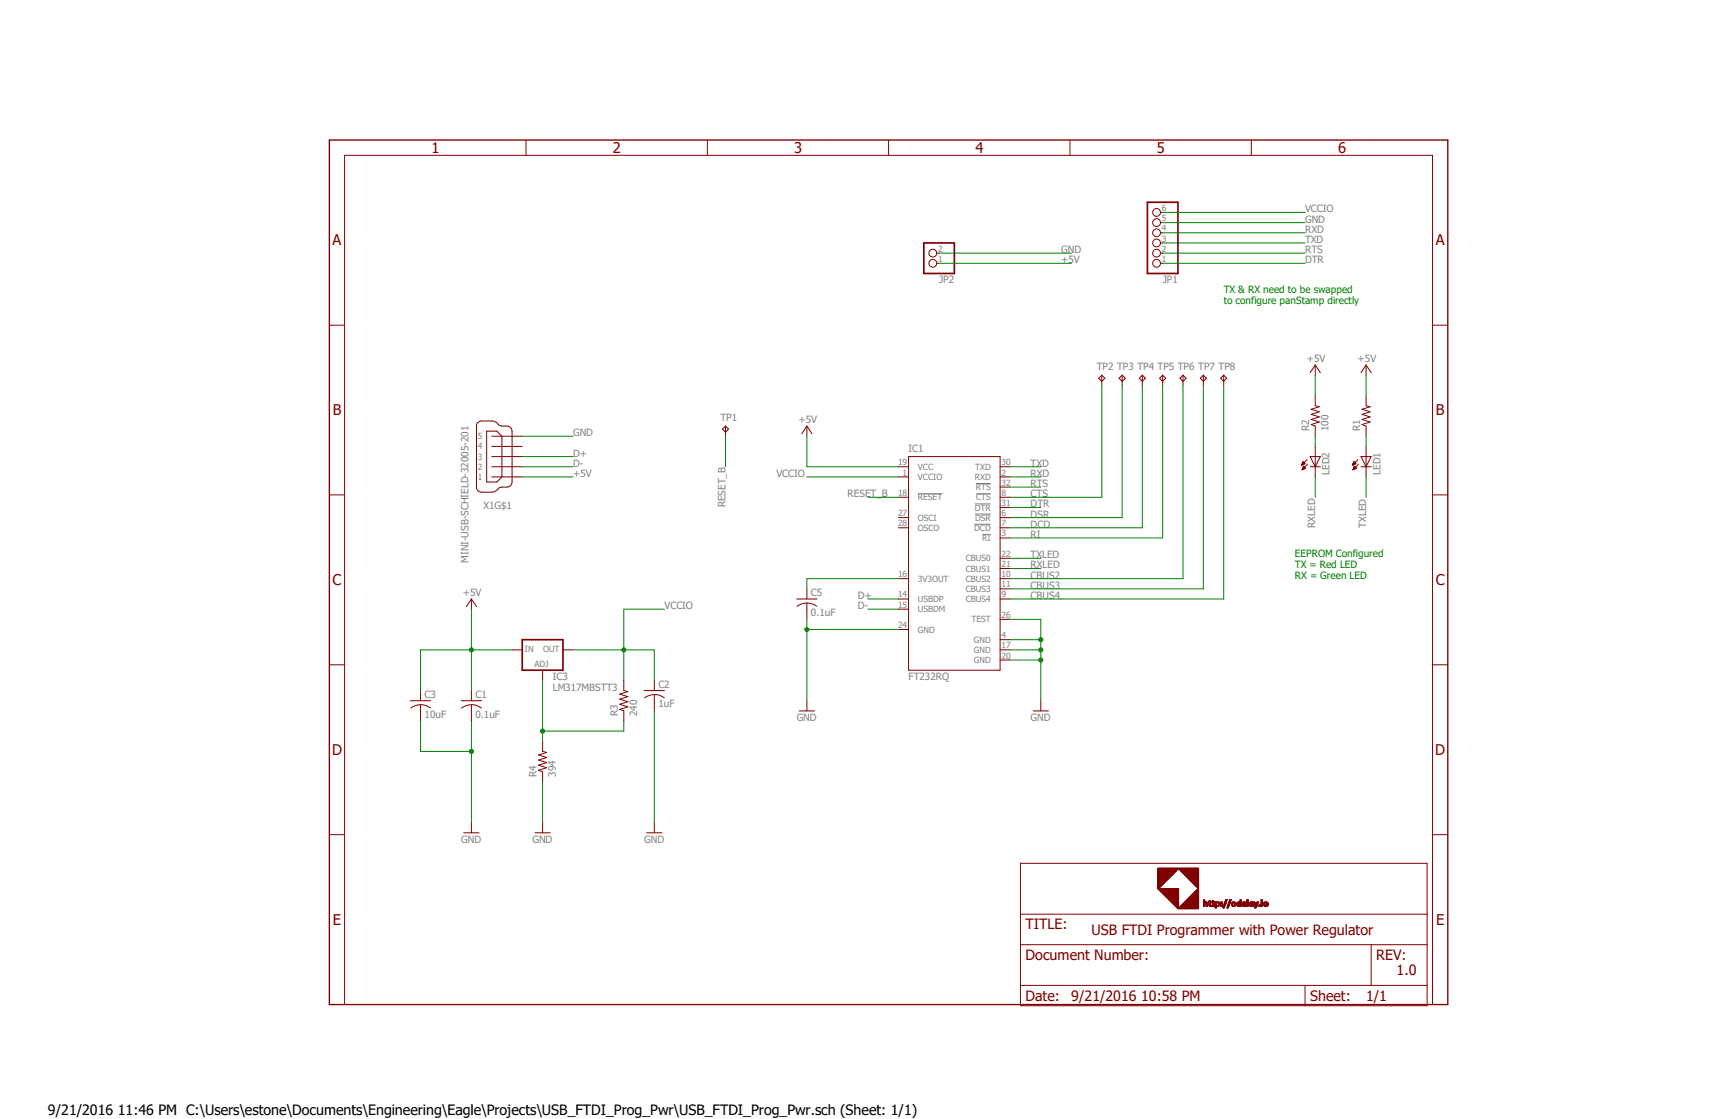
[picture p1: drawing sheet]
<svg xmlns="http://www.w3.org/2000/svg" width="432mm" height="279mm" viewBox="0 0 432 279" stroke-linecap="round" stroke-linejoin="round" font-family="sans-serif">
<path d="M229.2 123.3h6.1M243.3 130.9h4.1M243.5 125.8h3.9M243.5 128.4h3.9M243.7 120.7h3.7M243.8 123.3h3.6M245.3 133.4h2.1" fill="none" stroke="#808080" stroke-width=".25"/>
<g fill="none" stroke="#800000" stroke-width=".25">
<path d="M131.4 35v3.8M176.7 35v3.8M221.9 35v3.8M267.2 35v3.8M312.5 35v3.8M289.8 58.1h.6M289.8 55.6h.6M289.8 53h.6M234 65.7h.5M234 63.2h.5M289.8 65.7h.6M289.8 63.2h.6"/>
<path d="M289.8 60.7h.6M82.3 81.2h3.8M274.4 94.4l.8-.7 .7 .7-.7 .8zM275.2 93.7v2.5M279.5 94.4l.7-.7 .8 .7-.8 .8zM280.2 93.7v2.5M285.3 93.7l.7 .7-.7 .8-.8-.8zM285.3 93.7v2.5M290.4 93.7l.7 .7-.7 .8-.8-.8zM290.4 93.7v2.5M294.7 94.4l.7-.7 .8 .7-.8 .8zM295.4 93.7v2.5"/>
<path d="M300.5 93.7l.8 .7-.8 .8-.7-.8zM300.5 93.7v2.5M305.6 93.7l.8 .7-.8 .8-.8-.8zM305.6 93.7v2.5M328.5 98.8v2.5l1 .3-2.1 .6 2.1 .6-2.1 .7 2.1 .6-2.1 .6 2.1 .7-2.1 .6 1.1 .4v2.5M328.5 91.1v2.6M328.5 91.1l1.2 1.9M328.5 91.1l-1.3 1.9M341.2 98.8v2.5l1 .3-2.1 .6 2.1 .6-2.1 .7 2.1 .6-2.1 .6 2.1 .7-2.1 .6 1.1 .4v2.5M341.2 91.1v2.6M341.2 91.1l1.2 1.9M341.2 91.1l-1.3 1.9"/>
<path d="M357.8 81.2h3.8M119.2 105.6l.6-.4 3-.1a2.27 2.27 0 0 1 1.8 1l.4 .2a3.2 3.2 0 0 1 2.6 .6l.3 .8v12.7a1.27 1.27 0 0 1-1.3 1.2h-1.3a1.47 1.47 0 0 0-1.3 .8l-.8 .5h-2.9a1.27 1.27 0 0 1-1.3-1.3v-15.2zM121.5 107.7h2.6l1.2 1.2v10.2l-1.2 1.3h-2.6zM122.8 114h7.6M122.8 116.5h7.6M122.8 119.1h7.6M122.8 111.5h7.6M122.8 108.9h7.6M181.2 106.4l.7 .7-.7 .8-.8-.8zM181.2 106.4v2.5M201.5 106.4v2.5M201.5 106.4l1.3 1.9"/>
<path d="M201.5 106.4l-1.3 1.9M224.4 116.5h2.5M224.4 119.1h2.5M226.9 114h22.9v53.3h-22.9zM249.8 116.5h2.5M249.8 119.1h2.5M325 116.2h.1M325.1 116.1h.2M325.1 116h.4M325.2 115.9h.5M325.2 115.8h.7M325.2 117.2h.2"/>
<path d="M325.2 115.7h.6M325.2 117.1h.4M325.3 115.6h.5M325.3 117.1h.5M325.3 115.5h.4M325.3 115.4h.3M325.3 117h.7M325.4 115.4h.1M325.4 116.8h.6M325.4 116.8h.5M325.4 116.7h.4M325.5 116.6h.2"/>
<path d="M325.5 116.5h.1M325.5 116.4h.1M325.5 116.4l-.3 .9M325.5 116.4l.6 .5M325.9 115.8l-.5-.5-.4 .9M325.9 115.8l-.9 .4M326.1 116.9l-.9 .4M326.4 114.8l-1.4 1.4M326.6 115.9l-1.4 1.4M327.2 114h2.5l-1.2 2.5zM327.2 116.5h2.5M328.5 111.5v7.6"/>
<path d="M337.7 116.2h.1M337.8 116.1h.2M337.8 116h.4M337.9 115.9h.5M337.9 115.8h.7M337.9 117.2h.2M337.9 115.7h.6M337.9 117.1h.4M338 115.6h.5M338 115.5h.4M338 117.1h.5M338 115.4h.3"/>
<path d="M338 117h.7M338.1 115.4h.1M338.1 116.8h.6M338.1 116.8h.5M338.1 115.3l.5 .5-.9 .4zM338.1 116.7h.4M338.2 116.6h.2M338.2 116.5h.1M338.2 116.4l-.3 .9M338.2 116.4l.6 .5-.9 .4M338.2 116.4h.1M339.1 114.8l-1.4 1.4"/>
<path d="M339.3 115.9l-1.4 1.4M339.9 114h2.5l-1.2 2.5zM339.9 116.5h2.5M341.2 111.5v7.6M82.3 123.6h3.8M224.4 131.8h2.5M224.4 129.2h2.5M224.4 124.2h2.5M249.8 131.8h2.5M249.8 129.2h2.5M249.8 121.6h2.5M249.8 124.2h2.5"/>
<path d="M249.8 126.7h2.5M249.8 134.3h2.5M249.8 139.4h2.5M357.8 123.6h3.8M117.7 149.6v2.5M117.7 149.6l1.3 1.9M117.7 149.6l-1.2 1.9M199 149.6h5M199.1 151.4a4.1 4.1 0 0 1 2.4-.8v4M201.5 150.5l1.3 .3 1.2 .6M201.5 147v2.6M224.4 144.5h2.5"/>
<path d="M224.4 149.6h2.5M224.4 152.1h2.5M224.4 157.2h2.5M249.8 144.5h2.5M249.8 149.6h2.5M249.8 159.7h2.5M249.8 141.9h2.5M249.8 147h2.5M249.8 154.6h2.5M82.3 166h3.8M102.5 175h5.1M102.6 176.8a4.1 4.1 0 0 1 2.4-.8v4"/>
<path d="M105 175.9a4 4 0 0 1 2.5 .9M105 172.4v2.6M115.2 175h5.1M115.2 176.8a4.4 4.4 0 0 1 2.5-.8v4M117.7 175.9a4 4 0 0 1 2.5 .9M117.7 172.4v2.6M127.9 162.3h2.5M135.5 167.3v2.6M140.6 162.3h2.5M155.8 169.9v2.5l1 .3-2 .6 2 .6-2 .7 2 .6-2 .7 2 .6-2 .6 1 .4v2.5M160.9 172.4h5M161 174.2a4.4 4.4 0 0 1 2.4-.8v4.1"/>
<path d="M163.4 173.4a4 4 0 0 1 2.5 .8M163.4 169.9v2.5M199.6 177.5h3.8M201.5 175v2.5M249.8 162.3h2.5M249.8 164.8h2.5M258 177.5h3.8M259.9 175v2.5M357.8 166h3.8M135.5 185.1v2.5l1 .3-2 .6 2 .6-2 .7 2 .6-2 .7 2 .6-2 .6 1 .4v2.5M82.3 208.4h3.8M115.8 207.9h3.8"/>
<path d="M117.7 205.4v2.5M133.6 207.9h3.8M135.5 205.4v2.5M161.5 207.9h3.8M163.4 205.4v2.5M254.8 215.6h101.6v35.5h-101.6zM357.8 208.4h3.8M254.8 235.9h101.6M254.8 228.3h101.6M342.4 235.9v10.1M86.1 250.8v-212h271.7v212M254.8 246h101.6"/>
<path d="M325.9 246v5.1"/>
<circle cx="288.8" cy="58.1" r=".98"/>
<circle cx="288.8" cy="55.6" r=".98"/>
<circle cx="288.8" cy="53" r=".98"/>
<circle cx="233" cy="65.7" r=".98"/>
<circle cx="233" cy="63.2" r=".98"/>
<circle cx="288.8" cy="65.7" r=".98"/>
<circle cx="288.8" cy="63.2" r=".98"/>
<circle cx="288.8" cy="60.7" r=".98"/>
</g>
<path d="M286.6 50.5h7.6v17.8h-7.6zM230.7 60.7h7.6v7.6h-7.6zM130.4 159.7h10.2v7.6h-10.2z" fill="none" stroke="#800000" stroke-width=".42"/>
<path d="M82.3 35h279.3v215.8h-279.3z" fill="none" stroke="#800000" stroke-width=".34"/>
<path d="M130.4 108.9h12.7M341.2 108.9v2.6M105 180v7.6h12.7M117.7 180v25.4M135.5 195.2v10.2" fill="none" stroke="#008000" stroke-width=".25"/>
<circle cx="117.7" cy="187.6" r=".51" fill="#008000"/>
<g fill="none" stroke="#008000" stroke-width=".25">
<path d="M201.5 154.6v20.4M201.5 157.2h22.9M163.4 177.5v27.9"/>
<circle cx="117.7" cy="187.6" r=".51"/>
</g>
<circle cx="201.5" cy="157.2" r=".51" fill="#008000"/>
<g fill="none" stroke="#008000" stroke-width=".25">
<path d="M252.3 154.6h7.6v20.4M252.3 159.7h7.6"/>
<circle cx="201.5" cy="157.2" r=".51"/>
</g>
<circle cx="259.9" cy="159.7" r=".51" fill="#008000"/>
<g fill="none" stroke="#008000" stroke-width=".25">
<path d="M252.3 162.3h7.6"/>
<circle cx="259.9" cy="159.7" r=".51"/>
</g>
<circle cx="259.9" cy="162.3" r=".51" fill="#008000"/>
<g fill="none" stroke="#008000" stroke-width=".25">
<path d="M252.3 164.8h7.6"/>
<circle cx="259.9" cy="162.3" r=".51"/>
</g>
<circle cx="259.9" cy="164.8" r=".51" fill="#008000"/>
<g fill="none" stroke="#008000" stroke-width=".25">
<path d="M290.4 55.6h35.5M234.5 63.2h33M130.4 114h12.7M130.4 116.5h12.7M130.4 119.1h12.7M216.7 149.6h7.7M216.7 152.1h7.7M127.9 162.3h-10.2v10.1"/>
<circle cx="259.9" cy="164.8" r=".51"/>
</g>
<circle cx="117.7" cy="162.3" r=".51" fill="#008000"/>
<g fill="none" stroke="#008000" stroke-width=".25">
<path d="M234.5 65.7h33M328.5 93.7v5.1M341.2 93.7v5.1M201.5 108.9v7.6h22.9M117.7 152.1v10.2h-12.7v10.1M135.5 169.9v15.2M155.8 180v2.5h-20.3"/>
<circle cx="117.7" cy="162.3" r=".51"/>
</g>
<circle cx="135.5" cy="182.5" r=".51" fill="#008000"/>
<g fill="none" stroke="#008000" stroke-width=".25">
<path d="M155.8 152.1v17.8M143.1 162.3h12.7"/>
<circle cx="135.5" cy="182.5" r=".51"/>
</g>
<circle cx="155.8" cy="162.3" r=".51" fill="#008000"/>
<g fill="none" stroke="#008000" stroke-width=".25">
<path d="M290.4 53h35.5M290.4 58.1h35.5M290.4 60.7h35.5M290.4 63.2h35.5M290.4 65.7h35.5M275.2 96.2v28h-22.9M280.2 96.2v33h-27.9M285.3 96.2v35.6h-33M290.4 96.2v38.1h-38.1M295.4 96.2v48.3h-43.1M300.5 96.2v50.8h-48.2M305.6 96.2v53.4h-53.3"/>
<path d="M181.2 108.9v7.6M201.5 119.1h22.9M252.3 119.1h7.6M252.3 116.5h7.6M328.5 108.9v2.6M328.5 119.1v5.1M341.2 119.1v5.1M216.7 124.2h7.7M252.3 121.6h7.6M252.3 126.7h7.6M252.3 139.4h7.6M155.8 152.1h10.1"/>
<path d="M224.4 144.5h-22.9v2.5M252.3 141.9h7.6M155.8 162.3h7.6v7.6"/>
<circle cx="155.8" cy="162.3" r=".51"/>
</g>
<g fill="none" stroke="#800000" stroke-width=".25">
<path d="M289.2 220h2M289.2 219.8h2.1M289.2 219.8h2.2M289.2 219.7h2.3M289.2 219.6h2.3M289.2 219.6h2.4M289.2 219.5h2.5M289.2 219.3h2.6M289.2 219.2h2.7M289.2 219.2h2.8M289.2 219.1h2.8M289.2 219.1h2.9"/>
<path d="M289.2 219h2.9M289.2 218.9h3M289.2 218.9h3.1M289.2 218.8h3.1M289.2 218.8h3.2M289.2 218.7h3.3M289.2 218.5h3.5M289.2 218.4h3.5M289.2 218.4h3.6M289.2 218.3h3.6M289.2 218.3h3.7M289.2 218.2h3.8"/>
<path d="M289.2 218.1h3.8M289.2 218h4M289.2 217.9h4M289.2 217.9h4.1M289.2 217.8h4.1M289.2 217.8h4.3M289.2 217.7h4.3M289.2 217.6h4.3M289.2 217.5h4.5M289.2 217.5h4.6M289.2 217.4h4.6M289.2 217.3h4.6"/>
<path d="M289.2 217.2h4.8M289.2 217.1h4.8M289.2 217h5M289.2 217h5.1M289.2 216.9h10.1M289.2 216.8h10.1M291.3 219.9h-2.1M291.7 219.5h-2.5M291.8 219.4h-2.6M292.7 218.6h-3.5M293.2 218.1h-4M293.5 217.6l-4.3 .1"/>
<path d="M294 217.3h-4.8M294 217.1l-4.8 .1M294.3 217h5M294.5 217h4.8M294.6 217.1h4.7M294.7 217.3h4.6M294.7 217.2h4.6M294.8 217.4h4.5M294.8 217.3h4.5M294.9 217.5h4.4M295 217.5h4.3M295.1 217.6h4.2"/>
<path d="M295.2 217.8h4.1M295.2 217.7h4.1M295.3 217.9h4M295.3 217.8h4M295.4 217.9h3.9M295.5 218.1h3.8M295.5 218h3.8M295.6 218.2h3.7M295.6 218.1h3.7M295.7 218.3h3.6M295.8 218.4h3.5M295.8 218.3h3.5"/>
<path d="M295.9 218.4h3.4M296 218.6h3.3M296 218.5h3.3M296.1 218.7h3.2M296.2 218.8h3.1M296.3 218.9h3M296.3 218.8h3M296.4 218.9h2.9M296.5 219.1h2.8M296.5 219h2.8M296.6 219.2h2.7M296.6 219.1h2.7"/>
<path d="M296.7 219.2h2.6M296.8 219.4h2.5M296.8 219.3h2.5M296.9 219.5h2.4M297 219.6h2.3M297.1 219.7h2.2M297.1 219.6h2.2M297.2 219.8h2.1M297.3 219.9h2M297.3 219.8h2M297.4 220h1.9M289.2 222h5.1"/>
<path d="M289.2 221.9h5.1M289.2 221.8h.2M289.2 221.7h.3M289.2 221.6h.4M289.2 221.5h.5M289.2 221.4h.6M289.2 221.3h.7M289.2 221.1h.8M289.2 221.1h.9M289.2 221h1M289.2 220.9h1.1M289.2 220.8h1.2"/>
<path d="M289.2 220.6h1.3M289.2 220.6h1.4M289.2 220.5h1.5M289.2 220.4h1.6M289.2 220.3h1.7M289.2 220.2h1.8M289.2 220.1h1.8M289.2 220.1h1.9M289.3 222h5M289.4 222.1h4.9M289.5 222.2h4.8M289.6 222.3h4.7"/>
<path d="M289.6 221.6l-.4 .1M289.7 222.4h4.6M289.8 222.5h4.5M289.9 222.6h4.4M289.9 221.3l-.7 .1M290 222.8h4.3M290 222.7h4.3M290 221.2h-.8M290.1 222.8h4.2M290.2 222.9h4.1M290.3 223.1h4M290.3 223h4"/>
<path d="M290.4 223.1h3.9M290.4 220.8l-1.2 .1M290.5 223.3h3.8M290.5 223.2h3.8M290.5 220.7h-1.3M290.6 223.3h3.7M290.7 223.4h3.6M290.8 223.6h3.5M290.8 223.5h3.5M290.9 223.6h3.4M290.9 220.3h-1.7M291 223.8h3.3"/>
<path d="M291 223.7h3.3M291.1 223.8h3.2M291.2 223.9h3.1M291.2 220h-2M291.3 224.1h3M291.3 224h3M291.4 224.1h2.9M291.5 224.2h2.8M291.6 224.4h2.7M291.6 224.3h2.7M291.7 224.5h2.6M291.8 224.6h2.5"/>
<path d="M291.8 224.5h2.5M291.9 224.6h2.4M292 224.7h2.3M292.1 224.9h2.2M292.1 224.8h2.2M292.2 225h2.1M292.3 225.1h2M292.3 225h2M292.4 225.1h1.9M292.5 225.3h1.8M292.5 225.2h1.8M292.7 225.4h1.6"/>
<path d="M292.8 225.6h1.5M292.8 225.5h1.5M292.9 225.7h1.4M292.9 225.6h1.4M293 225.8h1.3M293.2 225.9h1.1M293.3 226.1h1M293.3 226h1M293.5 226.2h.8M293.5 226.1h.8M293.5 226.3h.8M293.7 226.4h.6"/>
<path d="M293.8 226.5h.5M293.8 226.4h.5M293.8 226.6h.5M294 226.7h.3M294 226.8h5.3M294 226.7h5.3M294.2 226.9h5.1M294.5 226.7h4.8M294.5 226.6h4.8M294.6 226.6h4.7M294.6 226.5h4.7M294.7 226.4h4.6"/>
<path d="M294.8 226.4h4.5M294.8 226.3h4.5M294.9 226.3h4.4M294.9 226.2h4.4M295 226.1h4.3M295.1 226h4.2M295.2 225.9h4.1M295.3 225.9h4M295.3 225.8h4M295.4 225.8h3.9M295.4 225.7h3.9M295.5 225.6h3.8"/>
<path d="M295.6 225.5h3.7M295.7 225.4h3.6M295.8 225.4h3.5M295.8 225.3h3.5M295.9 225.3h3.4M295.9 225.2h3.4M296 225.1h3.3M296.1 225h3.2M296.2 225h3.1M296.2 224.9h3.1M296.3 224.8h3M296.4 224.7h2.9"/>
<path d="M296.5 224.6h2.8M296.6 224.5h2.7M296.7 224.5h2.6M296.7 224.4h2.6M296.8 224.3h2.5M296.9 224.2h2.4M297 224.1h2.3M297.1 224h2.2M297.2 223.9h2.1M297.3 223.8h2M297.4 223.7h1.9M297.5 223.6h1.8"/>
<path d="M297.5 220.1h1.8M297.6 223.5h1.7M297.6 220.2h1.7M297.6 220.1h1.7M297.7 223.4h1.6M297.7 220.3h1.6M297.8 223.3h1.5M297.8 220.4h1.5M297.9 223.2h1.4M297.9 220.5h1.4M298 223.1h1.3M298 220.6h1.3"/>
<path d="M298.1 223h1.2M298.1 220.7h1.2M298.1 220.6h1.2M298.2 222.9h1.1M298.2 220.8h1.1M298.3 222.8h1M298.3 220.9h1M298.4 222.7h.9M298.4 221h.9M298.5 222.6h.8M298.5 222.5h.8M298.5 221.1h.8"/>
<path d="M298.6 222.5h.7M298.6 221.2h.7M298.6 221.1h.7M298.7 222.4h.6M298.7 221.3h.6M298.8 222.3h.5M298.8 222.2h.5M298.8 221.4h.5M298.9 222.2h.4M298.9 221.5h.4M299 222.1h.3M299 221.6h.3"/>
<path d="M299.1 222h.2M299.1 221.7h.2M299.2 221.9h.1M299.2 221.8h.1M300.6 226.3h.3M300.6 226.2h.3M300.6 226.1h.3M300.6 226h.3M300.6 225.9h.3M300.6 225.8h.3M300.6 225.7h.3M300.6 225.6h.3"/>
<path d="M300.6 225.5h.3M300.6 225.4h.3M300.6 225.4h.9M300.6 225.3h.9M300.6 225.3h.3M300.6 225.2h.3M300.6 225.1h.3M300.6 225h.3M300.6 224.9h.3M300.6 224.8h.3M300.6 224.7h.3M300.9 225.3h.5"/>
<path d="M300.9 225.2h.5M301.2 225.4h.4M301.2 226.3h.4M301.2 226.2h.4M301.2 226.1h.4M301.2 226h.4M301.2 225.9h.4M301.2 225.8h.4M301.2 225.7h.4M301.2 225.6h.4M301.2 225.5h.4M301.8 225.4h1.6"/>
<path d="M301.8 225.3h1.6M301.8 225.2h1.6M302 226.2h.6M302 226.1h.6M302 226h.3M302 225.9h.3M302 225.8h.3M302 225.7h.3M302 225.6h.3M302 225.5h.3M302 225.4h.3M302 225.1h.3"/>
<path d="M302 225h.3M302 224.9h.3M302.1 226.3h.5M302.8 226.2h.6M302.8 226.1h.6M302.8 226h.3M302.8 225.9h.3M302.8 225.8h.3M302.8 225.7h.3M302.8 225.6h.3M302.8 225.5h.3M302.8 225.4h.3"/>
<path d="M302.8 225.1h.3M302.8 225h.3M302.8 224.9h.3M302.9 226.3h.5M303.5 226.7h.3M303.5 226.6h.3M303.5 226.5h.3M303.5 226.4h.3M303.5 226.3h.3M303.5 226.1h1M303.5 226h.4M303.5 225.9h.3"/>
<path d="M303.5 225.8h.3M303.5 225.7h.3M303.5 225.6h.3M303.5 225.5h.3M303.5 225.4h.4M303.5 225.4h1M303.5 225.3h1M303.5 225.3h.3M303.5 225.2h.3M303.9 226.3h.4M303.9 225.3h.5M303.9 225.2h.5"/>
<path d="M304.2 226h.3M304.2 225.4h.3M304.3 225.9h.3M304.3 225.8h.3M304.3 225.7h.3M304.3 225.6h.3M304.3 225.5h.3M304.5 226.2h-1M304.9 226.3h.3M304.9 226.2h.3M304.9 226.1h.3M304.9 226h.3"/>
<path d="M304.9 225.9h.3M304.9 225.6h.3M304.9 225.5h.3M304.9 225.4h.3M304.9 225.3h.3M304.9 225.2h.3M305.4 226.7h.3M305.4 226.6h.3M305.5 226.4h.3M305.5 226.3h.3M305.6 226.1h.3M305.6 226h.3"/>
<path d="M305.6 225.9h.3M305.7 225.9h.3M305.7 225.8h.3M305.7 225.6h.5M305.8 226.5h-.4M305.8 225.5h.4M305.8 225.4h.4M305.9 226.2h-.4M305.9 225.4h.3M305.9 225.3h.3M305.9 225.2h.3M305.9 225.1h.3"/>
<path d="M305.9 225.1h.4M306 225h.3M306 224.9h.3M306 224.8h.3M306.2 225.7h-.5M306.2 224.7h.3M306.2 224.6h.3M306.5 226.7h.2M306.5 226.6h.2M306.5 224.7l-.5 .1M306.5 226.4h.3M306.5 226.3h.3"/>
<path d="M306.7 226.1h.3M306.7 226h.3M306.7 225.9h.3M306.7 225.8h.3M306.7 225.6h.5M306.8 226.5h-.3M306.8 225.5h.4M306.8 225.4h.4M307 226.2h-.5M307 225.4h.3M307 225.3h.3M307 225.2h.3"/>
<path d="M307 225.1h.3M307 225h.3M307 224.9h.3M307 224.8h.3M307.2 225.7h-.5M307.2 224.7h.3M307.2 224.6h.3M307.5 224.7l-.5 .1M307.6 225.9h.2M307.6 225.8h.2M307.6 225.7h.2M307.6 225.6h.2"/>
<path d="M307.6 225.5h.2M307.7 226.2h.9M307.7 226.1h.9M307.7 226h.3M307.7 225.4h.3M307.7 225.4h.9M307.7 225.3h.9M307.8 226.3h.6M307.8 225.3h.6M307.8 225.2h.6M308.3 226h.3M308.3 225.4h.3"/>
<path d="M308.4 225.9h.3M308.4 225.8h.3M308.4 225.7h.3M308.4 225.6h.3M308.4 225.5h.3M308.9 225.9h.3M308.9 225.8h.3M308.9 225.7h.3M308.9 225.6h.3M308.9 225.5h.3M309 226.2h1M309 226.1h1"/>
<path d="M309 226h.3M309 225.4h.3M309 225.4h1M309 225.3h1M309.1 226.3h.5M309.2 225.3h.4M309.2 225.2h.4M309.6 226h.4M309.6 225.4h.4M309.7 226.3h.3M309.7 225.9h.3M309.7 225.8h.3"/>
<path d="M309.7 225.7h.3M309.7 225.6h.3M309.7 225.5h.3M309.7 225.3h.3M309.7 225.2h.3M309.7 225.1h.3M309.7 225h.3M309.7 224.9h.3M309.7 224.8h.3M309.7 224.7h.3M310.2 225.9h.3M310.2 225.8h1"/>
<path d="M310.2 225.7h1M310.2 225.6h1M310.2 225.5h.3M310.3 226.2h.9M310.3 226.1h.9M310.3 226h.3M310.3 225.4h.3M310.3 225.4h.8M310.3 225.3h.8M310.5 226.3h.6M310.5 225.3h.5M310.5 225.2h.5"/>
<path d="M310.9 225.5h.3M310.9 225.4h.3M311 226h.2M311.4 226.3h.3M311.4 226.2h.3M311.4 226.1h.3M311.4 226h.3M311.4 225.9h.3M311.4 225.8h.3M311.4 225.7h.3M311.4 225.6h.3M311.4 225.5h.3"/>
<path d="M311.4 225.4h.3M311.4 225.3h.3M311.4 225.2h.3M311.4 225.1h.3M311.4 225h.3M311.4 224.9h.3M311.4 224.8h.3M311.4 224.7h.3M312 226.1h1.1M312 226h.3M312 225.9h.3M312 225.9h.4"/>
<path d="M312 225.8h1.1M312.1 226.2h1M312.1 226.1h1M312.1 225.8h1M312.1 225.7h1M312.1 225.4h.2M312.1 225.4h.8M312.1 225.3h.8M312.3 226.3h.3M312.3 225.6h.8M312.3 225.3h.5M312.3 225.2h.5"/>
<path d="M312.6 226h.5M312.8 226.3h.3M312.8 225.9h.3M312.8 225.5h.3M312.8 225.4h.3M313.1 225.3h.3M313.1 225.2h.3M313.1 225.6h.5M313.1 225.5h.5M313.1 225.4h.3M313.3 225.8h.3M313.3 225.7h.3"/>
<path d="M313.3 225.6h.3M313.4 226.7h.2M313.4 226.6h.4M313.4 226.5h.4M313.4 225.9h.2M313.4 226.4h.4M313.4 226.3h.5M313.4 226.1h.5M313.4 226h.5M313.6 226.4h.3M313.8 225.9h.1M313.8 225.9h.3"/>
<path d="M313.8 225.8h.3M313.8 225.7h.3M313.8 225.6h.3M313.9 225.5h.3M313.9 225.4h.3M313.9 225.3h.4M313.9 226.2h-.5M313.9 225.2h.4M314.2 225.6h-.4M314.4 226.2h.4M314.4 226.1h.4M314.4 226h.4"/>
<path d="M314.5 226.3h.3M314.5 225.9h.3M315 226.3h.3M315 226.2h.3M315 226.1h.3M315 226h.3M315 225.9h.3M315 225.8h.3M315 225.7h.3M315 225.6h.3M315 225.5h.3M315 225.4h.3"/>
<path d="M315 225.3h.3M315 225.2h.3M315 225h.3M315 224.9h.3M315 224.8h.3M315 224.7h.3M315.6 225.9h.3M315.6 225.8h.3M315.6 225.7h.3M315.6 225.6h.3M315.6 225.5h.3M315.7 226.2h.9"/>
<path d="M315.7 226.1h.9M315.7 226h.3M315.7 225.4h.3M315.7 225.4h.9M315.7 225.3h.9M315.9 226.3h.5M315.9 225.3h.5M315.9 225.2h.5M316.3 226h.3M316.3 225.4h.3M316.4 225.9h.3M316.4 225.8h.3"/>
<path d="M316.4 225.7h.3M316.4 225.6h.3M316.4 225.5h.3"/>
</g>
<g font-size="3.7" fill="#800000">
<text x="107.7" y="38.2">1</text>
<text x="153" y="38.2">2</text>
<text x="198.3" y="38.2">3</text>
<text x="243.6" y="38.2">4</text>
<text x="288.9" y="38.2">5</text>
<text x="334.2" y="38.2">6</text>
<text x="83.1" y="61.3">A</text>
<text x="358.6" y="61.3">A</text>
<text x="83.1" y="103.7">B</text>
<text x="358.6" y="103.7">B</text>
<text x="83.1" y="146.1">C</text>
<text x="358.6" y="146.1">C</text>
<text x="82.9" y="188.5">D</text>
<text x="358.4" y="188.5">D</text>
<text x="83.1" y="230.9">E</text>
<text x="358.6" y="230.9">E</text>
</g>
<g font-size="3.6" fill="#800000">
<text x="256.1" y="232.1">TITLE:</text>
<text x="272.6" y="233.3">USB FTDI Programmer with Power Regulator</text>
<text x="256.1" y="239.7">Document Number:</text>
<text x="343.7" y="239.7">REV:</text>
<text x="348.8" y="243.5">1.0</text>
<text x="256.1" y="249.9">Date:</text>
<text x="267.6" y="249.9">9/21/2016 10:58 PM</text>
<text x="327.2" y="249.9">Sheet:</text>
<text x="341.2" y="249.9">1/1</text>
</g>
<text font-size="3.6" x="12" y="278.3">9/21/2016 11:46 PM C:\Users\estone\Documents\Engineering\Eagle\Projects\USB_FTDI_Prog_Pwr\USB_FTDI_Prog_Pwr.sch (Sheet: 1/1)</text>
<g font-size="2.5" fill="#808080">
<text x="325.9" y="53">VCCIO</text>
<text x="325.9" y="55.6">GND</text>
<text x="325.9" y="58.1">RXD</text>
<text x="265" y="63.2">GND</text>
<text x="265" y="65.7">+5V</text>
<text x="325.9" y="60.7">TXD</text>
<text x="325.9" y="63.2">RTS</text>
<text x="325.9" y="65.7">DTR</text>
<text x="234.5" y="70.7">JP2</text>
<text x="290.4" y="70.7">JP1</text>
<text x="273.9" y="92.4">TP2 TP3 TP4 TP5 TP6 TP7 TP8</text>
<text x="326.4" y="90.4">+5V</text>
<text x="339" y="90.4">+5V</text>
<text x="179.9" y="105.1">TP1</text>
<text x="199.4" y="105.6">+5V</text>
<text x="327" y="107.7" transform="rotate(-90 327 107.7)">R2</text>
<text x="331.8" y="107.7" transform="rotate(-90 331.8 107.7)">100</text>
<text x="339.7" y="107.7" transform="rotate(-90 339.7 107.7)">R1</text>
<text x="143.1" y="108.9">GND</text>
<text x="226.9" y="112.7">IC1</text>
<text x="143.1" y="114">D+</text>
<text x="143.1" y="116.5">D-</text>
<text x="143.1" y="119.1">+5V</text>
<text x="193.9" y="119.1">VCCIO</text>
<text x="257.4" y="116.5">TXD</text>
<text x="257.4" y="119.1">RXD</text>
<text x="332" y="118.6" transform="rotate(-90 332 118.6)">LED2</text>
<text x="344.7" y="118.6" transform="rotate(-90 344.7 118.6)">LED1</text>
<text x="211.7" y="124.2">RESET_B</text>
<text x="257.4" y="121.6">RTS</text>
<text x="257.4" y="124.2">CTS</text>
<text x="120.7" y="127.2">X1G$1</text>
<text x="181.2" y="126.7" transform="rotate(-90 181.2 126.7)">RESET_B</text>
<text x="257.4" y="126.7">DTR</text>
<text x="257.4" y="129.2">DSR</text>
<text x="257.4" y="131.8">DCD</text>
<text x="328.5" y="131.8" transform="rotate(-90 328.5 131.8)">RXLED</text>
<text x="341.2" y="131.8" transform="rotate(-90 341.2 131.8)">TXLED</text>
<text x="257.4" y="134.3">RI</text>
<text x="117" y="140.5" transform="rotate(-90 117 140.5)">MINI-USB-SCHIELD-32005-201</text>
<text x="257.4" y="139.4">TXLED</text>
<text x="257.4" y="141.9">RXLED</text>
<text x="115.6" y="148.8">+5V</text>
<text x="202.5" y="148.9">C5</text>
<text x="214.2" y="149.6">D+</text>
<text x="257.4" y="144.5">CBUS2</text>
<text x="257.4" y="147">CBUS3</text>
<text x="257.4" y="149.6">CBUS4</text>
<text x="165.9" y="152.1">VCCIO</text>
<text x="202.5" y="153.8">0.1uF</text>
<text x="214.2" y="152.1">D-</text>
<text x="138.1" y="172.4">LM317MBSTT3</text>
<text x="138.1" y="169.9">IC3</text>
<text x="164.4" y="171.8">C2</text>
<text x="226.9" y="169.9">FT232RQ</text>
<text x="106" y="179.2">10uF</text>
<text x="106" y="174.3">C3</text>
<text x="118.7" y="179.2">0.1uF</text>
<text x="118.7" y="174.3">C1</text>
<text x="154.3" y="178.8" transform="rotate(-90 154.3 178.8)">R3</text>
<text x="159.1" y="178.8" transform="rotate(-90 159.1 178.8)">240</text>
<text x="164.4" y="176.6">1uF</text>
<text x="199" y="180">GND</text>
<text x="257.4" y="180">GND</text>
<text x="134" y="194" transform="rotate(-90 134 194)">R4</text>
<text x="138.8" y="194" transform="rotate(-90 138.8 194)">394</text>
<text x="115.2" y="210.5">GND</text>
<text x="133" y="210.5">GND</text>
<text x="160.9" y="210.5">GND</text>
</g>
<g font-size="2.5" fill="#008000">
<text x="305.6" y="73.2">TX &amp; RX need to be swapped</text>
<text x="305.6" y="75.9">to configure panStamp directly</text>
<text x="323.4" y="139.2">EEPROM Configured</text>
<text x="323.4" y="141.8">TX = Red LED</text>
<text x="323.4" y="144.5">RX = Green LED</text>
</g>
<g font-size="2.1" fill="#808080">
<text x="290.2" y="52.7">6</text>
<text x="290.2" y="57.8">4</text>
<text x="290.2" y="55.2">5</text>
<text x="234.3" y="65.4">1</text>
<text x="234.3" y="62.9">2</text>
<text x="290.2" y="65.4">1</text>
<text x="290.2" y="62.9">2</text>
<text x="290.2" y="60.3">3</text>
<text x="119.3" y="112.2">4</text>
<text x="119.3" y="109.7">5</text>
<text x="119.3" y="119.8">1</text>
<text x="119.3" y="117.3">2</text>
<text x="119.3" y="114.8">3</text>
<text x="224.3" y="116.2">19</text>
<text x="225.4" y="118.7">1</text>
<text x="229.2" y="117.3">VCC</text>
<text x="229.2" y="119.8">VCCIO</text>
<text x="243.5" y="119.8">RXD</text>
<text x="243.5" y="117.3">TXD</text>
<text x="250.1" y="116.2">30</text>
<text x="250.1" y="118.7">2</text>
<text x="224.3" y="123.8">18</text>
<text x="229.2" y="124.9">RESET</text>
<text x="243.7" y="122.4">RTS</text>
<text x="243.8" y="124.9">CTS</text>
<text x="250.1" y="121.3">32</text>
<text x="250.1" y="123.8">8</text>
<text x="224.3" y="131.4">28</text>
<text x="224.3" y="128.9">27</text>
<text x="229.2" y="130">OSCI</text>
<text x="243.5" y="127.5">DTR</text>
<text x="243.5" y="130">DSR</text>
<text x="250.1" y="126.3">31</text>
<text x="250.1" y="128.9">6</text>
<text x="250.1" y="131.4">7</text>
<text x="229.2" y="132.5">OSCO</text>
<text x="243.3" y="132.5">DCD</text>
<text x="245.3" y="135.1">RI</text>
<text x="250.1" y="133.9">3</text>
<text x="241.2" y="140.2">CBUS0</text>
<text x="241.2" y="142.7">CBUS1</text>
<text x="250.1" y="139">22</text>
<text x="250.1" y="141.6">21</text>
<text x="224.3" y="144.1">16</text>
<text x="224.3" y="149.2">14</text>
<text x="229.2" y="145.2">3V3OUT</text>
<text x="241.2" y="145.2">CBUS2</text>
<text x="241.2" y="147.8">CBUS3</text>
<text x="250.1" y="144.1">10</text>
<text x="250.1" y="146.6">11</text>
<text x="250.1" y="149.2">9</text>
<text x="224.3" y="151.7">15</text>
<text x="229.2" y="150.3">USBDP</text>
<text x="229.2" y="152.9">USBDM</text>
<text x="241.2" y="150.3">CBUS4</text>
<text x="242.6" y="155.4">TEST</text>
<text x="250.1" y="154.3">26</text>
<text x="224.3" y="156.8">24</text>
<text x="229.2" y="157.9">GND</text>
<text x="243.2" y="160.5">GND</text>
<text x="250.1" y="159.3">4</text>
<text x="250.1" y="161.9">17</text>
<text x="131.1" y="162.9">IN</text>
<text x="133.5" y="166.6">ADJ</text>
<text x="135.6" y="162.9">OUT</text>
<text x="243.2" y="163">GND</text>
<text x="243.2" y="165.6">GND</text>
<text x="250.1" y="164.4">20</text>
</g>
</svg>
